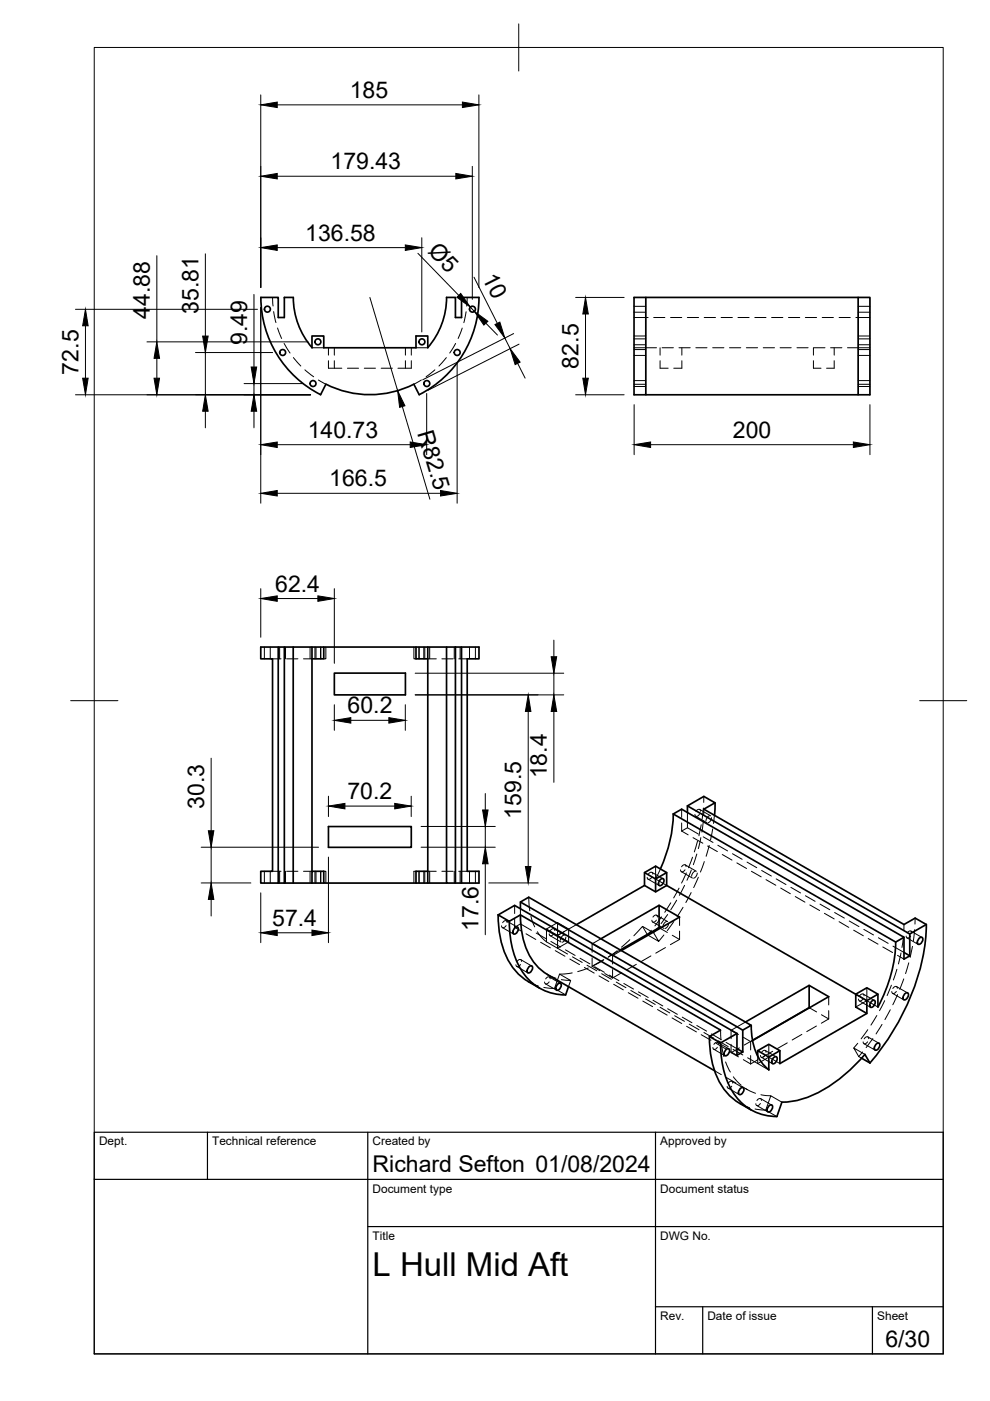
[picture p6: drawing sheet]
<svg xmlns="http://www.w3.org/2000/svg" width="210mm" height="297mm" viewBox="0 0 210 297" stroke-linecap="round" stroke-linejoin="round" font-family="sans-serif">
<!-- layer: Hidden -->
<g fill="none" stroke="#000" stroke-width=".21">
<path d="M57.8 63.1l.1 1.8M58 66.1l.5 2.3M58.8 69.5l.9 2.3M60.2 72.8l1.3 2.1M62.2 75.8l1.6 1.8M64.6 78.4l1.9 1.5M66.1 73.7h2.5M69.6 73.7v1.6M69.6 76.5v1.6h2.9M70.9 73.7v1.6M70.9 76.5v1.6M73.7 78.1h2.3"/>
<path d="M77.2 78.1h2.4M80.8 78.1h2.4M86 73.7v1.6M86 76.5v1.6M87.2 73.7v1.6M87.2 76.5v1.6h-2.8M88.2 73.7h2.5M92.2 78.4l-1.9 1.5M94.6 75.8l-1.5 1.8M96.6 72.8l-1.2 2.1M98 69.6l-.9 2.2M98.8 66.1l-.5 2.3"/>
<path d="M99.1 63.1l-.1 1.8M134.4 73.7h4.8M134.4 67.3h3M134.4 71.2h2.5M134.4 75.4h2.5M134.4 74.1h2.5M134.4 66.2h2.5M134.4 64.9h2.5M134.4 73.1h2.5M134.4 71.8h2.5M138.6 67.3h2.4M140 76.5v1.6h1.7"/>
<path d="M140 73.7v1.6M140.4 73.7h2.4M142.2 67.3h2.3M144 73.7h2.3M144.6 76.5v1.6h-1.7M144.6 73.7v1.6M145.7 67.3h2.4M147.5 73.7h2.4M149.3 67.3h2.4M151.1 73.7h2.4M152.9 67.3h2.4M154.7 73.7h2.4"/>
<path d="M156.5 67.3h2.3M158.2 73.7h2.4M160 67.3h2.4M161.8 73.7h2.4M163.6 67.3h2.4M165.4 73.7h2.4M167.2 67.3h2.4M169 73.7h2.3M170.8 67.3h2.3M172.5 76.5v1.6h1.6M172.5 73.7v1.6M172.5 73.7h2.4"/>
<path d="M174.3 67.3h2.4M176.1 73.7h2.4M176.9 76.5v1.6h-1.6M176.9 73.7v1.6M177.9 67.3h2.4M179.7 73.7h4.7M181.5 67.3h2.9M181.9 71.2h2.5M181.9 75.4h2.5M181.9 74.1h2.5M181.9 66.2h2.5M181.9 64.9h2.5"/>
<path d="M181.9 73.1h2.5M181.9 71.8h2.5M67.5 80.6l1.6 .9M89.3 80.6l-1.5 .9M134.4 81.5h2.5M134.4 81.9h2.5M134.4 80.7h2.5M181.9 81.5h2.5M181.9 81.9h2.5M181.9 80.7h2.5M56 137.2v2.5M57.3 137.2v2.5"/>
<path d="M57.8 139.7h1.8M59.3 137.2v2.5M60.5 137.2v2.5M60.8 139.7h2.4M64.3 139.7h1.8M65.7 137.2v2.5M66.8 137.2v2.5M67 137.2v2.5M68 137.2v2.5M69.1 137.2v2.5h-.5M87.8 137.2v2.5h.4M88.8 137.2v2.5"/>
<path d="M88.9 137.2v2.5M89.9 137.2v2.5M90.1 137.2v2.5M90.7 139.7h1.8M91.1 137.2v2.5M93.7 139.7h2.4M96.3 137.2v2.5M97.3 139.7h1.8M97.6 137.2v2.5M99.5 137.2v2.5M100.8 137.2v2.5M144.5 176.2l1.3-.7 2.3 1.3"/>
<path d="M144.5 171.6v1.7M144.5 174.5v1.7M144.5 176.2l1.4 .8M145.8 172.3v3.2M146.9 177.6l2.1 1.2M147.5 173.1l2.4 1.3M147.9 178.3l-.7 2.3M148.3 172.6v.1a.48 .48 0 0 1-.5 .4 .48 .48 0 0 1-.5-.4M148.3 171.6l2.4 1.4M148.5 172a.48 .48 0 0 0-.5-.4 .48 .48 0 0 0-.4 .4M148.6 177.6l-.5 2.3M148.7 174.9l-.5 2.3"/>
<path d="M149.1 177.4l2.1 1.2M149.1 174.1l-.3 2.3M149.1 171.3l-.2 2.4M149.2 171.6v1.3M149.2 168.9v1.2M150 179.4l2.1 1.2M150.4 179.2l-.7 2.4M150.5 172.9l-.5 .3-.3 .8M150.9 173.4l-.3 .7-.5 .3M151.1 175.8l-.5 2.3M151.5 172.9l-.2 1.7M152.2 179.2l2.1 1.2"/>
<path d="M56 184.7v2.5M57.3 184.7v2.5M57.8 184.7h1.8M59.3 184.7v2.5M60.5 184.7v2.5M60.8 184.7h2.4M64.3 184.7h1.8M65.7 184.7v2.5M66.8 184.7v2.5M67 184.7v2.5M68 184.7v2.5M68.6 184.7h.5v2.5"/>
<path d="M88.2 184.7h-.4v2.5M88.8 184.7v2.5M88.9 184.7v2.5M89.9 184.7v2.5M90.1 184.7v2.5M90.7 184.7h1.8M91.1 184.7v2.5M93.7 184.7h2.4M96.3 184.7v2.5M97.3 184.7h1.8M97.6 184.7v2.5M99.5 184.7v2.5"/>
<path d="M100.8 184.7v2.5M106.5 196.7l2.4 1.3M107.3 196.2v.1a.48 .48 0 0 1-.5 .4 .48 .48 0 0 1-.5-.4M107.4 195.2l2.3 1.4M107.5 195.6a.48 .48 0 0 0-.5-.4 .48 .48 0 0 0-.4 .4M109.1 192v1.7M109.1 196.6l1.4 .8M110.3 192.7v3.2l-1.2 .7v-1.7M110.3 195.9l2.4 1.3M111.5 198l2.1 1.2M112.1 190.2l.2 2.9M112.6 194.3l.8 2.2"/>
<path d="M113.7 197.8l2.1 1.2M113.9 197.6l.8 1.1 1.2 1v-2.7l2.3-1.4v5.4l-2.3-1.3M114.6 199.8l2.1 1.2M115.9 197l2.3 1.3 2.4-1.3M116.6 198.4l2.4 1.3M116.8 199.6l2.1 1.2M117.4 198a.46 .46 0 0 1-.5 .4 .46 .46 0 0 1-.4-.4M117.5 196.9l2.3 1.4M117.6 197.3a.48 .48 0 0 0-.5-.4 .48 .48 0 0 0-.4 .4M118.2 195.6l2.4 1.4v2.7M119.5 198.3l-.4 .2-.3 .9M119.7 197.5l-1.5 .8 2.4 1.4-2.4 1.3 2.1 1.3"/>
<path d="M120 198.7l-.3 .7-.5 .4M122.2 196.1l-1.5 .8M127.4 199l-1.9 1.1M133.5 199.2l-1.7 1.6M136.2 196.4l2.4 1.4 .8-1M137.4 186.4l2.4 1.4M138.1 197.2l-.8 1-1.1-1.8-1.8 2M138.2 186a.47 .47 0 0 1-.5 .5 .47 .47 0 0 1-.5-.5M138.2 185l2.4 1.3M138.4 195.5l2.3 1.3M138.4 185.3a.48 .48 0 0 0-.5-.4 .48 .48 0 0 0-.4 .5M138.6 197.8l1.1 1.8-2.4-1.4"/>
<path d="M139 183.6v2.8l1-2.2M139 186.4l2.4 1.3M139.2 195.1h-.1a.47 .47 0 0 1-.4 .5 .47 .47 0 0 1-.5-.5M139.2 194l2.4 1.4M139.4 194.4a.44 .44 0 0 0-.4-.4 .44 .44 0 0 0-.5 .3l-.1 .1M140 196.8l1.5 .9M140.3 194.4l-1.4 1.9M140.8 198.2l-1.1 1.4M141.3 195.4l-.5 .4-.2 .7M141.6 193.9l-1.4 1.9M141.8 195.8l-.3 .7-.5 .4M142.2 191.4l-1.3 2"/>
<path d="M142.5 198.3l1.6 .9M142.9 195.4l-1.4 1.9M143.5 190.9l-1.3 2M144 188.3l-1.2 2.1M144.1 194.4v1.8M144.1 197.4v1.8M144.1 199.2l-2 1.1M144.5 184.8l2.3 1.4M144.8 192.4l-1.2 2M145.1 187.7l-1.1 2.1M145.2 184.4v.1a.47 .47 0 0 1-.4 .4 .47 .47 0 0 1-.5-.4v-.1M145.3 183.4l2.3 1.3"/>
<path d="M145.5 183.8a.48 .48 0 0 0-.5-.5 .48 .48 0 0 0-.5 .5M145.5 185.1l-1 2.1M146.5 189.2l-1.1 2.2M146.6 184.5l-1 2.1M146.8 181.7l-.8 2.3M147.4 184.7l-.5 .4-.3 .7M147.7 181.1l-.7 2.2M147.8 185.1l-.3 .8-.4 .3M148.1 186l-1 2.2M149.3 182.7l-.8 2.2M153.1 181.2l2.1 1.2M155.3 181l2.1 1.2"/>
<path d="M156.2 183l2.1 1.1M158.4 182.8l2 1.2M159.3 184.7l2.1 1.2M161.5 184.6l2.1 1.1M162.4 186.5l2.1 1.2M164.6 186.3l2 1.2M165.5 188.3l2.1 1.2M167.7 188.1l2 1.2M168.6 190.1l2.1 1.2M170.8 189.9l2 1.2M171.7 191.9l2.1 1.1M173.9 191.7l2 1.2"/>
<path d="M174.8 193.6l2.1 1.2M177 193.5l2 1.2M177.9 195.4l2.1 1.2M180.1 195.3l2 1.2M181 197.2l2 1.2M183.2 197l2 1.2M184.1 199l2.1 1.2M186.2 198.8l2.1 1.2M191.6 198.5l-.4 2.4M191.7 196l-.1 1.3M192.3 198.8l2.3 1.4M193.1 198.4v.1a.47 .47 0 0 1-.5 .4 .47 .47 0 0 1-.5-.4"/>
<path d="M193.1 197.4l2.4 1.4M193.3 197.8a.44 .44 0 0 0-.4-.5 .44 .44 0 0 0-.5 .4l-.1 .1M193.9 197.1l-.2 2.4M194 194.7v1.2M109.6 204.9l2.3 1.4M110.4 204.5h-.1a.47 .47 0 0 1-.4 .5 .47 .47 0 0 1-.5-.5M110.4 203.5l2.4 1.3M110.6 203.8a.45 .45 0 0 0-.4-.4 .45 .45 0 0 0-.5 .4l-.1 .1M112 208.1l2.1 .9M115.6 208.6l2.4 1.3M116.1 206.6l1.8 .8M116.4 208.2a.47 .47 0 0 1-.5 .4 .47 .47 0 0 1-.4-.3v-.1"/>
<path d="M116.5 207.1l2.3 1.4M116.6 207.5a.48 .48 0 0 0-.4-.4 .48 .48 0 0 0-.5 .4M117.6 209.6l2.3 1.3M117.7 201.6l2.1 1.1M118.6 206.5l2.4 1.4-2-.2M119.9 201.4l2 1.2M120.8 203.3l2.1 1.2M121 207.9l-.5 1.3M121.3 206.3l-2.7 .2-1 3.1-2.3-.3M121.4 202.9l2 1.2M123 203.2l2.1 1.2M123.9 205.1l2.1 1.2"/>
<path d="M124.5 204.6l2 1.2M124.7 205.2l-2.2 .8M125.5 200.1l1.7 1M125.5 204.9l1.7 .9M125.5 200.1v1.8M125.5 203.1v1.8M126.1 205l2 1.1M127 206.9l2.1 1.2M127.6 206.4l2 1.2M127.9 203.6l-2.1 1.2M128 203.4l-2.5 1.5M128.2 201.7l1.7 .9"/>
<path d="M128.2 206.4l1.7 1M129.2 206.7l2 1.2M129.9 202.6v1.8M129.9 205.6v1.8M130.1 208.7l2.1 1.2M130.7 208.2l2 1.2M130.9 201.6l-2 1.4M131.5 201.4l-2.4 1.4M131.7 201.5l-1.8 1.1M131.8 206.2l-1.9 1.2M132.3 208.5l2 1.2M133.2 210.5l2.1 1.2"/>
<path d="M133.8 210l2 1.2M134.9 204.5l-2.1 1.1M135.4 210.3l2 1.2M136.3 212.2l2.1 1.2M136.9 211.8l2 1.2M138 202.7l-2 1.2M138.5 212.1l2 1.2M139.4 214l2.1 1.2M140 213.6l2 1.2M141.1 200.9l-2.1 1.2M141.6 213.9l2 1.2M142.5 215.8l2 1.2"/>
<path d="M143 215.4l2.1 1.1M144.7 215.7l2 1.1M145.6 217.6l2.1 1.2M146.1 217.1l2.1 1.2M147.7 217.4l2.1 1.2M148.7 219.4l2 1.2M149.2 218.9l2.1 1.2M150.8 219.2l2.1 1.2M152.8 218.4l.1 2.1M155 218.4l1.6 .9M155 218.4v1.8M157.6 219.9l1.6 .9"/>
<path d="M158.1 216.7l-3.1 1.7M170 219.3l-2 1.2M171.6 213.7l1.5 .9M173.1 217.5l-2.1 1.2M174.2 215.1l1.5 .9M175.7 211.3v1.8M175.7 214.3v1.7M175.7 216l-1.6 .9M181.4 210.8l2.4 1.4-2.4 1.3M182.2 212.2l2.4 1.4M183 211.8h-.1a.47 .47 0 0 1-.4 .4 .47 .47 0 0 1-.5-.3v-.1M183 210.8l2.4 1.3"/>
<path d="M183.2 211.1a.48 .48 0 0 0-.5-.4 .48 .48 0 0 0-.5 .5M183.8 209.4v2.8l2.3 1.3M184 218.3l-1.4 1.9M184 219.8l2.4 1.4M185.9 215.3l-1.2 2M187 217.2l-1.3 2M187.2 200.8l2.1 1.2M187.6 212.2l-1.1 2.1M188.8 214.1l-1.2 2.1M189 208.9l-.9 2.2M189.3 210.6l2.3 1.4M189.3 200.6l2.4 1.3"/>
<path d="M190 210.2v.1a.48 .48 0 0 1-.4 .3 .48 .48 0 0 1-.5-.3v-.1M190.1 209.2l2.3 1.3M190.2 205.5l-.8 2.3M190.2 209.6a.48 .48 0 0 0-.4-.5 .48 .48 0 0 0-.5 .5M190.3 202.6l1.4 .8M190.3 210.9l-1 2.1M191 202l-.5 2.4M191.6 207.5l-.8 2.3M192.7 204.1l-.7 2.3M193.5 200.6l-.5 2.4M151.3 222.4l2.4 1.4M151.5 227l1.4 .8"/>
<path d="M151.8 221.2l2 1.2M152.1 222v.1a.46 .46 0 0 1-.5 .4 .46 .46 0 0 1-.4-.4M152.1 221l2.4 1.4M152.3 221.4a.45 .45 0 0 0-.4-.5 .45 .45 0 0 0-.5 .4v.1M152.3 220.7l2.1 1.2M153 221.7l.5 2.3M153.8 225.2l1.1 2.1M153.9 221l2.4 1.3M154 228.4l2 1.2M154.4 230.7l2.3 1.4M154.9 223l1.4 .7M155 223.2l1.6 .9"/>
<path d="M155 221.4v1.8M155.2 230.3h-.1a.47 .47 0 0 1-.5 .5 .47 .47 0 0 1-.4-.5M155.2 229.3l2.3 1.3M155.4 229.6a.48 .48 0 0 0-.5-.4 .48 .48 0 0 0-.5 .5M155.4 222.5l2.1 1.2M155.5 228.3l1.6 1.7M156.8 222.2l-1.8 1M156.8 233.9l2.1 1M157.1 230.2l1.4 .8M157.6 224.7l1.6 .9M158.1 230.8l2.1 1M158.5 224.3l2.2 1.2"/>
<path d="M159.2 220.8v1.8M159.2 223.8v1.8M159.2 220.8l.3-.2-1.7 1M160.1 235.1l2.2 .3M160.4 234.4l2.4 1.3M160.7 225.5l2.3-1.4 2.4 1.4M160.7 225.5l2.3 1.4M160.7 224v1.5M160.7 224.7l-1.5 .9M161.2 234a.47 .47 0 0 1-.5 .4 .47 .47 0 0 1-.4-.4M161.3 232.9l2.3 1.4M161.3 232.1l2.1 .2"/>
<path d="M161.4 224.2l2.4 1.3M161.4 233.3a.48 .48 0 0 0-.4-.4 .48 .48 0 0 0-.5 .4M162.2 223.8a.47 .47 0 0 1-.5 .4 .47 .47 0 0 1-.5-.4M162.2 222.7l2.4 1.4M162.3 235.4l2.4 1.3M162.4 223.1a.44 .44 0 0 0-.4-.4 .44 .44 0 0 0-.5 .3v.1M163 221.4v2.7M163.8 222.9l-2 1.2M165.8 233.7l-2.4-1.4-1.1 3.1M166.9 221.1l-2.1 1.2M181.9 221.2l-.9 1M182.1 224l.6 .4"/>
<path d="M182.9 223l-.8 1M183.2 221.3l2.3 1.3M183.4 223.5l-2.4-1.3 1.1 1.8M184 220.9h-.1a.47 .47 0 0 1-.4 .4 .47 .47 0 0 1-.5-.3v-.1M184.2 220.2a.48 .48 0 0 0-.5-.4 .48 .48 0 0 0-.5 .4M185.1 220.2l-1.5 1.9"/>
</g>
<!-- layer: Visible -->
<g fill="none" stroke="#000" stroke-width=".36">
<path d="M90.7 73.7v-2.5h-2.5v2.5h-19.6v-2.5h-2.5l.1 2.5a16.4 16.4 0 0 1-4-10.6h-1.9v4.2h-1.3v-4.2h-3.7a23.2 23.2 0 0 0 12.7 20.6l1.1-2.2M94.7 63.1h1.9v4.2h1.3v-4.2h3.7a23.1 23.1 0 0 1-12.7 20.6l-1.1-2.2a20.7 20.7 0 0 1-18.7-.1M94.7 63a16.3 16.3 0 0 1-4 10.7M136.9 63.1v20.6h-2.5v-20.6h50v20.6h-2.5v-20.6M136.9 83.7h45M59 137.2v50M60.3 137.2v50M62.2 137.2v50h3.9M66.1 137.2v2.5h2.5v-2.5M66.1 139.7v45M88.2 137.2v2.5h2.5v-2.5M90.7 139.7v45"/>
<path d="M94.7 137.2v50h1.9v-50M96.6 137.2h1.3v50M96.6 137.2h-41.3v2.5h2.5v45h-2.5v2.5h3.7M97.9 137.2h3.7v2.5h-2.5v45h2.5v2.5h-5M70.9 142.7h15.1v4.6h-15.1zM69.6 175.2h17.6v4.4h-17.6zM142.7 172.6l1.8-1 47.2 27.1v4.7l1.2-.7M142.7 172.6l47.2 27.1 1.8-1M142.8 172.6a29.1 29.1 0 0 1-2.8 11.6M145.8 170.9l47.1 27.1v4.7M145.8 170.9l3.4-2 2.4 1.3-2.4 1.4 42.5 24.4 2.3-1.3 2.4 1.3M145.8 170.9v1.4"/>
<path d="M151.6 170.2l-.1 2.7M59 187.2h3.2M66.1 187.2v-2.5h2.5v2.5h19.6M66.1 187.2h2.5M88.2 184.7h2.5v2.5h-2.5zM90.7 187.2h4M105.6 194a17.7 17.7 0 0 0 3.9 12.1 15.6 15.6 0 0 0 4.9 3.4M105.6 194l3.5-2 47.2 27.1-3.5 2-2.4-1.3 2.4-1.4-42.5-24.4-2.3 1.3zM108 195.3a18 18 0 0 0 3.6 11.9 10.7 10.7 0 0 0 8.3 3.7M109.1 196.8l.6-.2a.97 .97 0 0 1-.8 1.4 .84 .84 0 0 1 .2-1.2zM110.3 192.7v-1.5l1.8-1 47.2 27.2-1.8 1M110.3 191.2l47.2 27.2v4.6"/>
<path d="M110.4 194a15.2 15.2 0 0 0 4 11.4l1.7 1.2 35.4 20.4M136.7 187.7l2.3 1.4 2.4-1.4 40 23.1 2.4-1.4 2.3 1.4-2.3 1.4M136.7 185l2.3 1.4v2.7M139 186.4l2.4-1.4-2.4-1.4-2.3 1.4v2.7l-14.5 8.4M139.7 196.7v-4.8l4.4 2.5-12.4 7.1M139.7 196.7l.3 .1M139.7 191.9l-12.3 7.1M139.7 196.7l-8.2 4.7M140 186.5l.6-.2a.97 .97 0 0 1-.8 1.4 .84 .84 0 0 1 .2-1.2zM141.4 185v2.7M189.9 199.7a30.6 30.6 0 0 1-3.7 13.8l-.1-2.7M194.9 199l.6-.3a.97 .97 0 0 1-.8 1.5 .84 .84 0 0 1 .2-1.2z"/>
<path d="M196.4 196l-3.5 2M196.4 196a47.4 47.4 0 0 1-10.7 27.9l-1.2 1.5M112.1 205l.7-.2a.97 .97 0 0 1-.9 1.4 .84 .84 0 0 1 .2-1.2zM118.2 208.7l.6-.2a.97 .97 0 0 1-.8 1.4 .84 .84 0 0 1 .2-1.2zM120.5 209.2l-.6 1.7M150.4 219.8a17.7 17.7 0 0 0 3.9 12.1l1.6 1.4 .9 .6M156.3 219.1v4.6l1.2-.7M159.3 217.4a11.4 11.4 0 0 0 3.7 9.4M171.6 213.6v.1M171.6 208.9l-13.5 7.8M181.4 210.8l2.4 1.4v2.7l-2.4-1.4zM183.8 214.9l-18.4 10.6v-2.7"/>
<path d="M184.8 212.3l.6-.2a.97 .97 0 0 1-.8 1.5 .84 .84 0 0 1 .2-1.3zM191.7 201.9l1.2 .8M191.8 210.7l.7-.2a.97 .97 0 0 1-.9 1.5 .84 .84 0 0 1 .2-1.3zM152.8 221.1a18 18 0 0 0 3.6 11.9 10.7 10.7 0 0 0 8.3 3.7l1.1-3M153.9 222.6l.6-.2a.97 .97 0 0 1-.8 1.4 .84 .84 0 0 1 .2-1.2zM156.3 222.3l1.2 .7M156.8 233.9l2.4 1.4M156.9 230.8l.7-.2a.97 .97 0 0 1-.9 1.5 .84 .84 0 0 1 .2-1.3zM159.5 220.6l12.1-7v-4.7l4.1 2.4zM160.7 222.8l2.3-1.4 2.4 1.4-2.4 1.3zM160.7 222.8v1.2M163 234.5l.6-.2a.97 .97 0 0 1-.8 1.4 .84 .84 0 0 1 .2-1.2z"/>
<path d="M163 224.1v2.8M164 224.3l.6-.2a.97 .97 0 0 1-.8 1.4 .84 .84 0 0 1 .2-1.2zM182.7 224.4l1.7 1M183.4 223.5l1 1.9M183.4 223.5a29.7 29.7 0 0 1-13.9 9.7l-2.5 .4-1.2 .1M185.7 221.4l.7-.2a.97 .97 0 0 1-.9 1.4 .84 .84 0 0 1 .2-1.2z"/>
<circle cx="56.7" cy="65.5" r=".62"/>
<circle cx="59.9" cy="74.7" r=".62"/>
<circle cx="67.4" cy="72.5" r=".62"/>
<circle cx="89.5" cy="72.5" r=".62"/>
<circle cx="96.9" cy="74.7" r=".62"/>
<circle cx="100.2" cy="65.5" r=".62"/>
<circle cx="66.4" cy="81.3" r=".62"/>
<circle cx="90.5" cy="81.3" r=".62"/>
</g>
<!-- layer: BORDER -->
<path d="M20 10.1h180v276.9h-180zM110 5.1v10M15 148.6h10M195 148.6h10" fill="none" stroke="#000" stroke-width=".21"/>
<!-- layer: TITLEBLOCK -->
<path d="M20 240.1h180v46.9h-180zM20 250h180M44 240.1v9.9M78 240.1v46.9M139 240.1v46.9M78 260.1h122M139 277.1h61M149 277.1v9.9M185 277.1v9.9" fill="none" stroke="#000" stroke-width=".25"/>
<!-- layer: FD_Dimensions -->
<g fill="none" stroke="#000" stroke-width=".21">
<path d="M55.3 20.1v40.9M58.8 22.2h39.2M58.8 37.4h37.8M100.1 35.3v28.2M101.5 20.1v40.9M33.3 54.2v18.3M43.5 53.8v17.5M58.8 52.5h27.1M88.6 53.7l8.7 8.9M89.4 50.4v20M100.5 58.8l5 9.8M16 65.6h38.6"/>
<path d="M18.1 69.1v11.1M31.2 72.5h34.1M33.3 76v4.2M41.4 74.7h16.4M43.5 74.7v9M53.8 62.4v15.4M55.3 65.2v41.5M78.4 63.1l5.9 19.7M96.9 76.8v29.9M99.7 65.1l.9 .9M103 68.5l2.5 2.5M107 71.7l1.2 2.2"/>
<path d="M108.9 70.7l-19.3 9.8M109.7 77l1.6 3.2M110 73l-19.3 9.7M122 63.1h10.3M124.1 66.6v13.6M16 83.7h49.8M43.5 87.2v3.5M51.8 81.3h12.5M53.8 81.3v2.4M53.8 87.2v3.5M58.8 94.3h28.2M85.3 86.2l5.8 19.6"/>
<path d="M90.5 83.4v13M122 83.7h10.3M134.5 85.8v10.6M137.9 94.3h43M184.4 85.8v10.6M58.8 104.6h34.6M55.3 124.8v10.3M58.8 126.9h8.6M70.9 124.8v15.8M117.4 135.7v3.5M70.9 149.4v5.4M74.4 152.7h8"/>
<path d="M85.9 149.4v5.4M88 147.3h31.5M88 142.7h31.5M112 150.8v32.9M117.4 142.7v4.6M117.4 150.8v15.1M42.7 179.6h24.8M44.8 160.7v15.4M44.8 179.6v7.6M69.6 168.8v4.3M73.1 170.9h10.6M87.2 168.8v4.3"/>
<path d="M89.3 179.6h15.7M89.3 175.2h15.7M102.9 168.2v3.5M102.9 175.2v4.4M42.7 187.2h10.5M44.8 190.7v3.5M55.3 189.3v10.6M58.8 197.8h7.3M69.6 181.7v18.2M102.9 183.1v15.1M103.6 187.2h10.5"/>
</g>
<g fill="#000" stroke="#000" stroke-width=".21">
<path d="M55.3 22.2l3.5-.6v1.2zM55.3 37.4l3.5-.6v1.1zM96.6 36.8l3.5 .6-3.5 .5zM98 21.6l3.5 .6-3.5 .6zM55.3 52.5l3.5-.6v1.2zM85.9 51.9l3.5 .6-3.5 .6zM18.1 65.6l.6 3.5h-1.2zM33.3 72.5l.5 3.5h-1.1zM43 71.3h1.1l-.6 3.4zM53.3 77.8h1.1l-.6 3.5zM96.9 63l.8-.8 2 2.9zM100.6 66l2.8 2.1-.8 .8z"/>
<path d="M104.9 68.8l1.1-.5 1 3.4zM108.2 73.9l2.1 2.9-1.1 .5zM124.1 63.1l.6 3.5h-1.1zM17.5 80.2h1.2l-.6 3.5zM32.7 80.2h1.1l-.5 3.5zM43.5 83.7l.6 3.5h-1.1zM53.8 83.7l.6 3.5h-1.1zM55.3 94.3l3.5-.6v1.2zM84.3 82.8l1.6 3.2-1.2 .4zM87 93.7l3.5 .6-3.5 .6zM123.6 80.2h1.1l-.6 3.5zM134.5 94.3l3.4-.6v1.2z"/>
<path d="M180.9 93.7l3.5 .6-3.5 .6zM55.3 104.6l3.5-.6v1.2zM93.4 104l3.5 .6-3.5 .6zM55.3 126.9l3.5-.6v1.2zM67.4 126.3l3.5 .6-3.5 .6zM116.9 139.2h1.1l-.6 3.5zM70.9 152.7l3.5-.5v1.1zM82.4 152.2l3.5 .5-3.5 .6zM112 147.3l.6 3.5h-1.2zM117.4 147.3l.6 3.5h-1.1zM44.2 176.1h1.1l-.5 3.5zM69.6 170.9l3.5-.6v1.2z"/>
<path d="M83.7 170.3l3.5 .6-3.5 .6zM102.3 171.7h1.2l-.6 3.5zM44.8 187.2l.5 3.5h-1.1zM55.3 197.8l3.5-.6v1.2zM66.1 197.2l3.5 .6-3.5 .6zM102.9 179.6l.6 3.5h-1.2zM111.4 183.7h1.2l-.6 3.5z"/>
</g>
<text font-size="7" x="79" y="270.6">L Hull Mid Aft</text>
<g font-size="4.9">
<text x="74.2" y="20.8">185</text>
<text x="70.1" y="35.9">179.43</text>
<text x="64.7" y="51">136.58</text>
<text x="90.6" y="53.5" transform="rotate(46 90.6 53.5)">Ø5</text>
<text x="102.2" y="58.9" transform="rotate(63 102.2 58.9)">10</text>
<text x="31.8" y="67.6" transform="rotate(-90 31.8 67.6)">44.88</text>
<text x="42.1" y="66.6" transform="rotate(-90 42.1 66.6)">35.81</text>
<text x="52.4" y="73.1" transform="rotate(-90 52.4 73.1)">9.49</text>
<text x="16.7" y="79.4" transform="rotate(-90 16.7 79.4)">72.5</text>
<text x="122.7" y="78.1" transform="rotate(-90 122.7 78.1)">82.5</text>
<text x="65.3" y="92.8">140.73</text>
<text x="88.5" y="91.8" transform="rotate(73 88.5 91.8)">R82.5</text>
<text x="155.4" y="92.8">200</text>
<text x="69.8" y="103.1">166.5</text>
<text x="58.4" y="125.4">62.4</text>
<text x="73.7" y="151.3">60.2</text>
<text x="116" y="165" transform="rotate(-90 116 165)">18.4</text>
<text x="43.3" y="171.4" transform="rotate(-90 43.3 171.4)">30.3</text>
<text x="73.7" y="169.5">70.2</text>
<text x="110.5" y="173.6" transform="rotate(-90 110.5 173.6)">159.5</text>
<text x="57.7" y="196.3">57.4</text>
<text x="101.4" y="197.3" transform="rotate(-90 101.4 197.3)">17.6</text>
<text x="79" y="248.5">Richard Sefton 01/08/2024</text>
<text x="187.7" y="285.7">6/30</text>
</g>
<g font-size="2.5">
<text x="21" y="242.9">Dept.</text>
<text x="45" y="242.9">Technical reference</text>
<text x="79" y="242.9">Created by</text>
<text x="140" y="242.9">Approved by</text>
<text x="79" y="252.8">Document type</text>
<text x="140" y="252.8">Document status</text>
<text x="79" y="262.9">Title</text>
<text x="140" y="262.9">DWG No.</text>
<text x="140" y="279.9">Rev.</text>
<text x="150" y="279.9">Date of issue</text>
<text x="186" y="279.9">Sheet</text>
</g>
</svg>
